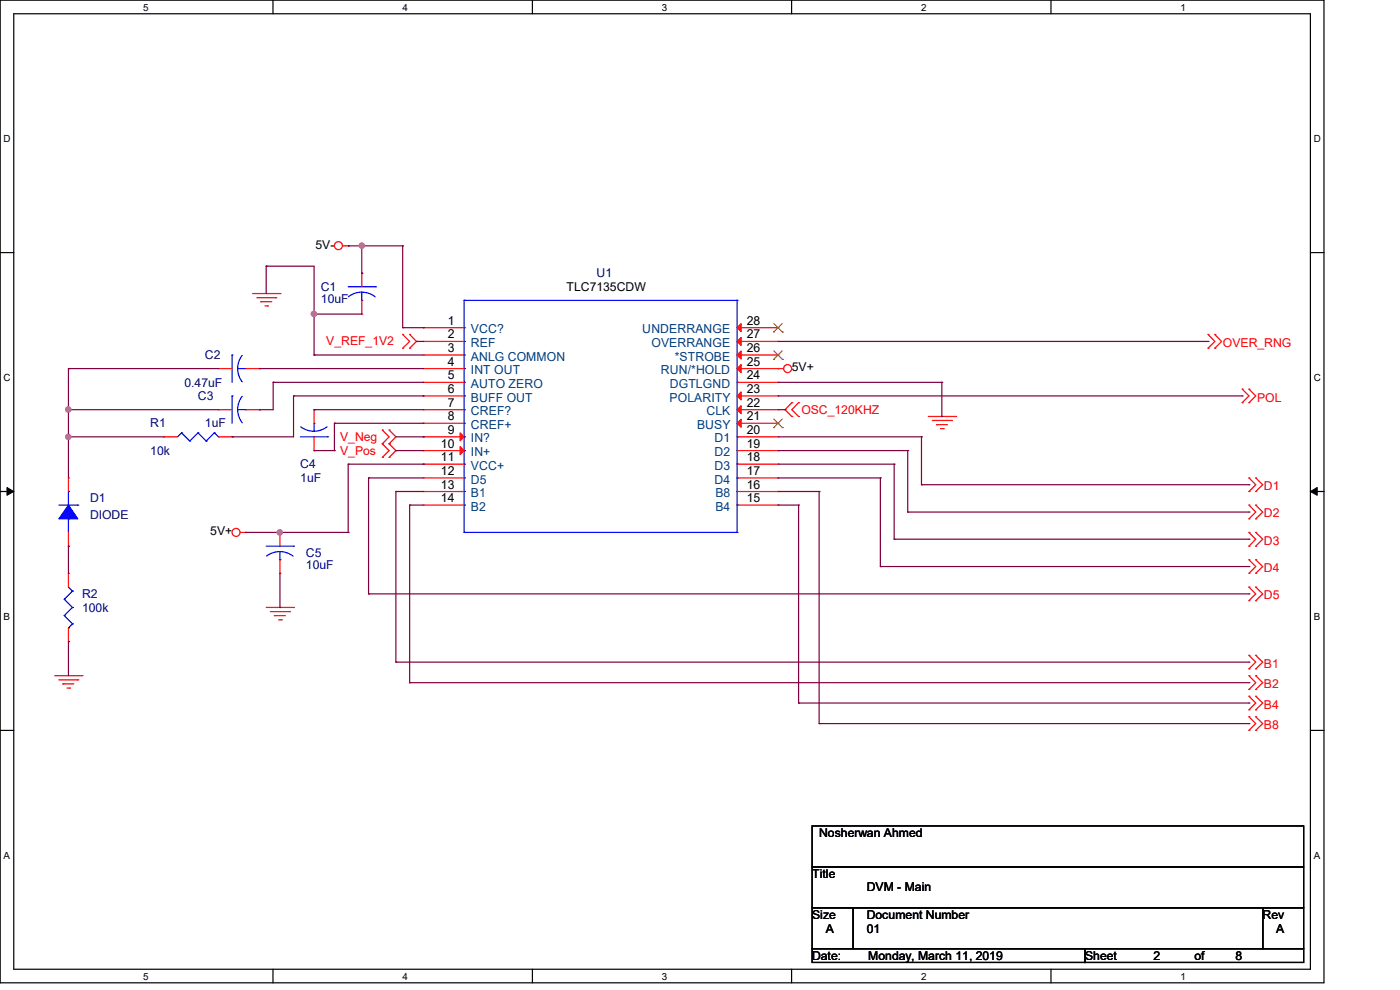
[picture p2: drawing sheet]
<svg xmlns="http://www.w3.org/2000/svg" width="297mm" height="210mm" viewBox="0 0 297 210" stroke-linecap="round" stroke-linejoin="round" font-family="sans-serif">
<path d="M0 0h280.9v208.5h-280.9zM2.9 2.9h275.1v202.7h-275.1z" fill="none" stroke="#000" stroke-width=".25"/>
<g fill="#fff">
<path d="M30.4 .3h1.1v2.4h-1.1z"/>
<path d="M30.4 205.9h1.1v2.3h-1.1z"/>
</g>
<path d="M57.9 0v2.9M57.9 205.6v2.9" fill="none" stroke="#000" stroke-width=".25"/>
<g fill="#fff">
<path d="M85.4 .3h1.1v2.4h-1.1z"/>
<path d="M85.4 205.9h1.1v2.3h-1.1z"/>
</g>
<path d="M112.9 0v2.9M112.9 205.6v2.9" fill="none" stroke="#000" stroke-width=".25"/>
<g fill="#fff">
<path d="M140.4 .3h1.2v2.4h-1.2z"/>
<path d="M140.4 205.9h1.2v2.3h-1.2z"/>
</g>
<path d="M167.9 0v2.9M167.9 205.6v2.9" fill="none" stroke="#000" stroke-width=".25"/>
<g fill="#fff">
<path d="M195.4 .3h1.2v2.4h-1.2z"/>
<path d="M195.4 205.9h1.2v2.3h-1.2z"/>
</g>
<path d="M223 0v2.9M223 205.6v2.9" fill="none" stroke="#000" stroke-width=".25"/>
<g fill="#fff">
<path d="M250.4 .3h1.2v2.4h-1.2z"/>
<path d="M250.4 205.9h1.2v2.3h-1.2z"/>
<path d="M.8 28.2h1.4v2.4h-1.4z"/>
<path d="M278.7 28.2h1.5v2.4h-1.5z"/>
<path d="M.8 78.9h1.4v2.3h-1.4z"/>
<path d="M278.7 78.9h1.5v2.3h-1.5z"/>
</g>
<path d="M0 53.6h2.9M278 53.6h2.9" fill="none" stroke="#000" stroke-width=".25"/>
<g fill="#fff">
<path d="M.8 129.6h1.3v2.3h-1.3z"/>
<path d="M278.7 129.6h1.4v2.3h-1.4z"/>
</g>
<path d="M0 104.3h2.9M278 104.3h2.9" fill="none" stroke="#000" stroke-width=".25"/>
<path d="M1.5 103.4l1.4 .9-1.4 .8zM278 104.3l1.4-.9v1.7z" fill="#000" stroke="#000" stroke-width=".21"/>
<g fill="#fff">
<path d="M.8 180.3h1.3v2.3h-1.3z"/>
<path d="M278.7 180.3h1.4v2.3h-1.4z"/>
</g>
<path d="M0 154.9h2.9M278 154.9h2.9M172.3 175.2h104.3v8.7h-104.3zM172.3 183.9h104.3v8.7h-104.3zM172.3 192.6h8.7v8.7h-8.7zM181 192.6h86.9v8.7h-86.9zM267.9 192.6h8.7v8.7h-8.7zM172.3 201.3h57.9v2.9h-57.9zM230.2 201.3h46.4v2.9h-46.4z" fill="none" stroke="#000" stroke-width=".25"/>
<g fill="none" stroke="#f00" stroke-width=".25">
<path d="M72.7 52.2h1.2M73.9 52.2h.1M76.8 58h.1M76.8 58v2.8M46.4 78.2h.1M46.4 78.2h2.8M52.2 78.2h2.8M53.6 62.3h5.8M54.5 63.2h4M55 78.2h.1M55.3 64h.1M55.3 64h2.4"/>
<path d="M56.2 64.9h.6M56.8 64.9h.1M58.5 63.2h.1M59.4 62.3h.1M76.8 66.6h.1M76.8 63.7v2.9M85.4 73.9h.1M85.4 71h.1M85.4 71l1.5 1.4-1.5 1.5M86.9 71h.1M86.9 73.9h.1M86.9 71l1.4 1.4-1.4 1.5"/>
<path d="M89.8 69.5h.1M89.8 72.4h.1M89.8 75.3h.1M89.8 78.2h.1M89.8 78.2h8.7M89.8 69.5h8.7M89.8 72.4h8.7M89.8 75.3h8.7M156.4 78.2h9.8M156.4 69.5h8.7M156.4 72.4h8.7M156.4 75.3h8.7"/>
<path d="M165.1 78.2h.1M165.1 75.3h.1M165.1 72.4h.1M165.1 69.5h.1M256.3 71h.1M256.3 73.9h.1M256.3 71l1.4 1.4-1.4 1.5M257.7 71h.1M257.7 73.9h.1M257.7 71l1.5 1.4-1.5 1.5M34.8 92.7h.1M34.8 92.7h2.9"/>
<path d="M46.4 86.9h.1M46.4 86.9h2.8M46.4 92.7h2.8M49.2 92.7h.1M52.2 86.9h2.8M55 86.9h.1M66.6 95.6h.1M66.6 86.9h.1M66.6 86.9v2.9M66.6 92.7v2.9M81.1 97h.1M81.1 94.1h.1"/>
<path d="M81.1 91.2h.1M81.1 94.1l1.4 1.5-1.4 1.4M81.1 91.2l1.4 1.5-1.4 1.4M82.5 94.1h.1M82.5 97h.1M82.5 91.2h.1M82.5 94.1l1.5 1.5-1.5 1.4M82.5 91.2l1.5 1.5-1.5 1.4M89.8 81.1h.1M89.8 84h.1M89.8 86.9h.1M89.8 89.8h.1"/>
<path d="M89.8 92.7h.1M89.8 95.6h.1M89.8 98.5h.1M89.8 86.9h8.7M89.8 92.7h8.7M89.8 81.1h8.7M89.8 84h8.7M89.8 89.8h8.7M89.8 95.6h8.7M89.8 98.5h8.7M156.4 86.9h8.7M156.4 92.7h8.7"/>
<path d="M156.4 81.1h8.7M156.4 84h8.7M156.4 89.8h8.7M156.4 95.6h8.7M156.4 98.5h8.7M165.1 98.5h.1M165.1 95.6h.1M165.1 92.7h.1M165.1 89.8h.1M165.1 86.9h.1M165.1 84h.1M165.1 81.1h.1"/>
<path d="M168 85.4h.1M168 88.3h.1M168 85.4l-1.5 1.5 1.5 1.4M169.4 88.3h.1M169.4 85.4h.1M169.4 85.4l-1.4 1.5 1.4 1.4M196.9 88.3h5.8M197.8 89.2h4M198.7 90.1h.1M198.7 90.1h2.3M199.5 90.9h.6M200.1 90.9h.1"/>
<path d="M201.8 89.2h.1M202.7 88.3h.1M263.5 82.5h.1M263.5 85.4h.1M263.5 82.5l1.5 1.5-1.5 1.4M265 82.5h.1M265 85.4h.1M265 82.5l1.4 1.5-1.4 1.4M14.5 115.9h.1M14.5 101.4h.1M14.5 101.4v2.9M14.5 112.9v3"/>
<path d="M51 112.9h1.2M52.2 112.9h.1M59.4 112.9h.1M59.4 112.9v3M59.4 118.7v2.9M89.8 101.4h.1M89.8 104.3h.1M89.8 107.1h.1M89.8 101.4h8.7M89.8 104.3h8.7M89.8 107.1h8.7M156.4 101.4h8.7"/>
<path d="M156.4 104.3h8.7M156.4 107.1h8.7M165.1 107.1h.1M165.1 104.3h.1M165.1 101.4h.1M265 101.4h.1M265 104.3h.1M265 107.1h.1M265 110.1h.1M265 112.9h.1M265 115.9h.1M265 118.7h.1"/>
<path d="M265 101.4l1.4 1.4-1.4 1.5M265 107.1l1.4 1.5-1.4 1.5M265 112.9l1.4 1.5-1.4 1.5M265 118.7l1.4 1.5-1.4 1.4M266.4 101.4h.1M266.4 104.3h.1M266.4 107.1h.1M266.4 110.1h.1M266.4 112.9h.1M266.4 115.9h.1M266.4 118.7h.1M266.4 101.4l1.5 1.4-1.5 1.5"/>
<path d="M266.4 107.1l1.5 1.5-1.5 1.5M266.4 112.9l1.5 1.5-1.5 1.5M266.4 118.7l1.5 1.5-1.5 1.4M14.5 121.6h.1M14.5 136.1h.1M14.5 121.6v2.9M14.5 133.2v2.9M56.5 128.9h5.8M57.4 129.8h4M58.2 130.6h.1M58.2 130.6h2.3M59.1 131.5h.6"/>
<path d="M59.4 121.6h.1M59.7 131.5h.1M61.4 129.8h.1M62.3 128.9h.1M265 121.6h.1M265 124.5h.1M265 127.4h.1M265 139h.1M265 124.5l1.4 1.5-1.4 1.4M265 139l1.4 1.5-1.4 1.4M266.4 121.6h.1M266.4 124.5h.1"/>
<path d="M266.4 127.4h.1M266.4 139h.1M266.4 124.5l1.5 1.5-1.5 1.4M266.4 139l1.5 1.5-1.5 1.4M11.6 143.3h5.8M12.5 144.2h4M13.3 145.1h.1M13.3 145.1h2.4M14.2 146h.6M14.8 146h.1M16.5 144.2h.1M17.4 143.3h.1"/>
<path d="M265 141.9h.1M265 143.3h.1M265 146.3h.1M265 147.7h.1M265 150.6h.1M265 152.1h.1M265 154.9h.1M265 143.3l1.4 1.5-1.4 1.5M265 147.7l1.4 1.4-1.4 1.5M265 152.1l1.4 1.4-1.4 1.4M266.4 141.9h.1M266.4 143.3h.1"/>
<path d="M266.4 146.3h.1M266.4 147.7h.1M266.4 150.6h.1M266.4 152.1h.1M266.4 154.9h.1M266.4 143.3l1.5 1.5-1.5 1.5M266.4 147.7l1.5 1.4-1.5 1.5M266.4 152.1l1.5 1.4-1.5 1.4"/>
<circle cx="71.8" cy="52.1" r=".85"/>
<circle cx="167.1" cy="78.2" r=".85"/>
<circle cx="50.1" cy="112.9" r=".85"/>
</g>
<g fill="none" stroke="#00f" stroke-width=".25">
<path d="M49.2 75.3h.1M49.2 75.3v5.8M50.4 78.2l.3 1.5 .7 1.3M50.4 78.2h1.8M51.4 75.4l-.7 1.3-.3 1.5M52.2 78.2h.1M73.9 60.8h5.8M76.8 63.7h.1M76.8 62l1.5 .2 1.3 .8M76.8 62l-1.5 .2-1.4 .7M76.8 62v1.7M79.7 60.8h.1"/>
<path d="M98.5 63.7h.1M98.5 69.5h.1M98.5 72.4h.1M98.5 75.3h.1M98.5 78.2h.1M98.5 63.7v49.2M98.5 63.7h57.9M156.4 63.7h.1M156.4 78.2h.1M156.4 75.3h.1M156.4 72.4h.1M156.4 69.5h.1"/>
<path d="M156.4 63.7v49.2M38.5 91.8h.1M38.5 91.8l-.8 .9M38.5 91.8l1.8 1.8M40.3 93.6h.1M42 91.8h.1M42 91.8l-1.7 1.8M42 91.8l1.7 1.8M43.7 93.6h.1M45.5 91.8h.1M45.5 91.8l-1.8 1.8M45.5 91.8l.9 .9"/>
<path d="M46.4 92.7h.1M49.2 84h.1M49.2 84v5.8M50.4 86.9l.3 1.5 .7 1.3M50.4 86.9h1.8M51.4 84.1l-.7 1.3-.3 1.5M52.2 86.9h.1M63.7 92.7h5.8M66.6 89.8h.1M66.6 89.8v1.7M69.4 90.5l-1.3 .7-1.4 .3-1.6-.3-1.3-.7M69.5 92.7h.1"/>
<path d="M98.5 81.1h.1M98.5 84h.1M98.5 86.9h.1M98.5 89.8h.1M98.5 92.7h.1M98.5 95.6h.1M98.5 98.5h.1M156.4 98.5h.1M156.4 95.6h.1M156.4 92.7h.1M156.4 89.8h.1M156.4 86.9h.1"/>
<path d="M156.4 84h.1M156.4 81.1h.1M12.5 107.1h4M14.5 110.1h.1M14.5 104.3h.1M14.5 104.3v2.8M14.5 110.1v2.8M16.5 107.1h.1M56.5 115.9h5.8M59.4 118.7h.1M59.4 117l1.5 .3 1.3 .7M59.4 117l-1.5 .3-1.3 .7"/>
<path d="M59.4 117v1.7M62.3 115.9h.1M98.5 112.9h.1M98.5 101.4h.1M98.5 104.3h.1M98.5 107.1h.1M98.5 112.9h57.9M156.4 112.9h.1M156.4 107.1h.1M156.4 104.3h.1M156.4 101.4h.1M13.6 127.1h.1"/>
<path d="M13.6 130.6h.1M13.6 127.1l1.8 1.8M13.6 130.6l1.8 1.7M14.5 133.2h.1M14.5 124.5l.9 .9M15.4 125.4h.1M15.4 128.9h.1M15.4 132.3h.1M15.4 125.4l-1.8 1.7M15.4 128.9l-1.8 1.7M15.4 132.3l-.9 .9"/>
</g>
<g fill="#f00" stroke="#f00" stroke-width=".25">
<path d="M97.6 91.8l.9 .9-.9 .8z"/>
<path d="M97.6 94.7l.9 .9-.9 .8z"/>
<path d="M156.4 89.8l.8-.9v1.7z"/>
<path d="M156.4 86.9l.8-.8v1.7z"/>
<path d="M156.4 84l.8-.9v1.7z"/>
<path d="M156.4 78.2l.8-.9v1.7z"/>
<path d="M156.4 75.3l.8-.8v1.7z"/>
<path d="M156.4 72.4l.8-.8v1.7z"/>
<path d="M156.4 69.5l.8-.8v1.7z"/>
</g>
<path d="M164.1 76.2h.1M164.1 70.4h.1M164.2 74.4l1.8 1.8M164.2 68.6l1.8 1.8M165.9 74.4l-1.8 1.8M165.9 68.6l-1.8 1.8M166 76.2h.1M166 70.4h.1M164.1 90.7h.1M164.2 88.9l1.8 1.8M165.9 88.9l-1.8 1.8M166 90.7h.1" fill="none" stroke="#804000" stroke-width=".21"/>
<path d="M14.5 107.1l2 3h-4z" fill-rule="evenodd" fill="#00f" stroke="#00f" stroke-width=".25"/>
<g fill="none" stroke="#800040" stroke-width=".25">
<path d="M56.5 56.5h.1M56.5 56.5h10.1v18.8M56.5 56.5v5.8M73.9 52.2h.1M73.9 52.2h11.5M76.8 58h.1M76.8 52.2v5.8M85.4 52.2h.1M85.4 52.2v17.3M14.5 78.2h.1M14.5 78.2v23.2M14.5 78.2h31.9"/>
<path d="M55 78.2h.1M55 78.2h34.8M66.6 75.3h.1M66.6 66.6h.1M66.6 75.3h23.2M66.6 66.6h10.2M85.4 69.5h.1M85.4 69.5h4.4M88.3 72.4h.1M88.3 72.4h1.5M89.8 69.5h.1M165.1 72.4h91.2"/>
<path d="M256.3 72.4h.1M14.5 86.9h.1M14.5 92.7h.1M14.5 86.9h31.9M14.5 92.7h20.3M49.2 92.7h.1M55 86.9h.1M58 81.1h.1M58 81.1h31.8M58 81.1v5.8h-3M62.3 84h.1M62.3 84v8.7h-13.1"/>
<path d="M62.3 84h27.5M66.6 86.9h.1M66.6 95.6h.1M66.6 86.9h23.2M66.6 95.6h4.4M71 95.6h.1M71 89.8h.1M71 89.8v5.8M71 89.8h18.8M73.9 98.5h.1M73.9 98.5h15.9M73.9 98.5v14.4"/>
<path d="M84 95.6h.1M84 92.7h5.8M84 95.6h5.8M89.8 84h.1M89.8 92.7h.1M89.8 98.5h.1M165.1 81.1h34.7M165.1 86.9h1.4M165.1 92.7h30.4M165.1 84h98.4M165.1 95.6h27.5M165.1 98.5h24.6"/>
<path d="M166.5 86.9h.1M189.7 98.5h.1M189.7 98.5v15.9M192.6 95.6h.1M192.6 95.6v13M195.5 92.7h.1M195.5 92.7v10.1M199.8 81.1h.1M199.8 88.3h.1M199.8 81.1v7.2M263.5 84h.1M14.5 115.9h.1"/>
<path d="M14.5 115.9v5.7M52.2 112.9h21.7M59.4 112.9h.1M73.9 112.9h.1M78.2 101.4h.1M78.2 101.4h11.6M78.2 101.4v24.6M84 104.3h.1M84 104.3h5.8M84 104.3v36.2M86.9 107.1h.1M86.9 107.1h2.9"/>
<path d="M86.9 107.1v37.7M165.1 104.3h8.7M165.1 107.1h4.3M165.1 101.4h21.7M169.4 107.1h.1M169.4 107.1v42M173.8 104.3h.1M173.8 104.3v49.2M186.8 101.4h.1M186.8 101.4v18.8M189.7 114.4h.1M189.7 114.4h75.3"/>
<path d="M192.6 108.6h.1M192.6 108.6h72.4M195.5 102.8h.1M195.5 102.8h69.5M265 102.8h.1M265 108.6h.1M265 114.4h.1M14.5 136.1h.1M14.5 136.1v7.2M59.4 128.9h.1M59.4 121.6v7.3M78.2 126h.1"/>
<path d="M78.2 126h186.8M186.8 120.2h.1M186.8 120.2h78.2M265 120.2h.1M265 126h.1M84 140.5h.1M84 140.5h181M86.9 144.8h.1M86.9 144.8h178.1M169.4 149.1h.1M169.4 149.1h95.6M173.8 153.5h.1"/>
<path d="M173.8 153.5h91.2M265 140.5h.1M265 144.8h.1M265 149.1h.1M265 153.5h.1"/>
</g>
<g fill="#f0f" stroke="#f0f" stroke-width=".25">
<circle cx="14.5" cy="86.9" r=".55"/>
<circle cx="14.5" cy="92.7" r=".55"/>
<circle cx="76.8" cy="52.1" r=".55"/>
<circle cx="66.6" cy="66.6" r=".55"/>
<circle cx="59.4" cy="112.9" r=".55"/>
</g>
<g font-size="2.6">
<text x="66.9" y="52.7">5V-</text>
<text x="120.2" y="61.7">TLC7135CDW</text>
<text x="95" y="68.9">1</text>
<text x="95" y="71.8">2</text>
<text x="158.4" y="71.8">27</text>
<text x="158.4" y="68.9">28</text>
<text x="95" y="74.7">3</text>
<text x="95" y="77.6">4</text>
<text x="158.4" y="77.6">25</text>
<text x="158.4" y="74.7">26</text>
<text x="95" y="80.5">5</text>
<text x="95" y="83.4">6</text>
<text x="158.4" y="83.4">23</text>
<text x="158.4" y="80.5">24</text>
<text x="168" y="78.8">5V+</text>
<text x="95" y="86.3">7</text>
<text x="95" y="89.2">8</text>
<text x="158.4" y="89.2">21</text>
<text x="158.4" y="86.3">22</text>
<text x="93.6" y="95">10</text>
<text x="95" y="92">9</text>
<text x="158.4" y="95">19</text>
<text x="158.4" y="92">20</text>
<text x="93.6" y="97.8">11</text>
<text x="93.6" y="100.8">12</text>
<text x="158.4" y="100.8">17</text>
<text x="158.4" y="97.8">18</text>
<text x="93.6" y="103.6">13</text>
<text x="93.6" y="106.5">14</text>
<text x="158.4" y="106.5">15</text>
<text x="158.4" y="103.6">16</text>
<text x="44.6" y="113.5">5V+</text>
<text x="173.8" y="177.5">Nosherwan Ahmed</text>
<text x="172.3" y="186.2">Title</text>
<text x="183.9" y="189.1">DVM - Main</text>
<text x="172.3" y="194.9">Size</text>
<text x="175.2" y="197.8">A</text>
<text x="183.9" y="197.8">01</text>
<text x="183.9" y="194.9">Document Number</text>
<text x="267.9" y="194.9">Rev</text>
<text x="270.8" y="197.8">A</text>
<text x="172.3" y="203.6">Date:</text>
<text x="184.2" y="203.6">Monday, March 11, 2019</text>
<text x="230.2" y="203.6">Sheet</text>
<text x="244.7" y="203.6">2</text>
<text x="253.4" y="203.6">of</text>
<text x="262.1" y="203.6">8</text>
</g>
<g font-size="2.6" fill="#000080">
<text x="126.6" y="58.8">U1</text>
<text x="68.1" y="61.7">C1</text>
<text x="68.1" y="64.3">10uF</text>
<text x="43.5" y="76.2">C2</text>
<text x="39.1" y="82">0.47uF</text>
<text x="42" y="84.9">C3</text>
<text x="31.9" y="90.7">R1</text>
<text x="43.5" y="90.7">1uF</text>
<text x="31.9" y="96.5">10k</text>
<text x="63.7" y="99.4">C4</text>
<text x="19.1" y="106.6">D1</text>
<text x="63.7" y="102.2">1uF</text>
<text x="19.1" y="110.1">DIODE</text>
<text x="64.9" y="118.2">C5</text>
<text x="64.9" y="120.8">10uF</text>
<text x="17.4" y="126.9">R2</text>
<text x="17.4" y="129.8">100k</text>
</g>
<g font-size="2.6" fill="#004080">
<text x="99.9" y="70.7">VCC?</text>
<text x="136.3" y="70.7">UNDERRANGE</text>
<text x="99.9" y="73.6">REF</text>
<text x="99.9" y="76.5">ANLG COMMON</text>
<text x="138.2" y="73.6">OVERRANGE</text>
<text x="143.2" y="76.5">*STROBE</text>
<text x="99.9" y="79.4">INT OUT</text>
<text x="99.9" y="82.3">AUTO ZERO</text>
<text x="140.2" y="79.4">RUN/*HOLD</text>
<text x="142.1" y="82.3">DGTLGND</text>
<text x="99.9" y="85.2">BUFF OUT</text>
<text x="99.9" y="88.1">CREF?</text>
<text x="142.1" y="85.2">POLARITY</text>
<text x="149.9" y="88.1">CLK</text>
<text x="99.9" y="91">CREF+</text>
<text x="99.9" y="93.9">IN?</text>
<text x="147.9" y="91">BUSY</text>
<text x="151.6" y="93.9">D1</text>
<text x="99.9" y="96.8">IN+</text>
<text x="99.9" y="99.7">VCC+</text>
<text x="151.6" y="99.7">D3</text>
<text x="151.6" y="96.8">D2</text>
<text x="99.9" y="102.6">D5</text>
<text x="99.9" y="105.5">B1</text>
<text x="151.6" y="102.6">D4</text>
<text x="151.8" y="105.5">B8</text>
<text x="99.9" y="108.3">B2</text>
<text x="151.8" y="108.3">B4</text>
</g>
<g font-size="2.6" fill="#f00">
<text x="69.2" y="73.3">V_REF_1V2</text>
<text x="259.5" y="73.6">OVER_RNG</text>
<text x="170" y="87.8">OSC_120KHZ</text>
<text x="266.7" y="85.2">POL</text>
<text x="72.1" y="93.6">V_Neg</text>
<text x="72.1" y="96.5">V_Pos</text>
<text x="268.1" y="104">D1</text>
<text x="268.1" y="109.8">D2</text>
<text x="268.1" y="115.6">D3</text>
<text x="268.1" y="121.4">D4</text>
<text x="268.1" y="127.2">D5</text>
<text x="268.1" y="141.6">B1</text>
<text x="268.1" y="146">B2</text>
<text x="268.1" y="150.3">B4</text>
<text x="268.1" y="154.6">B8</text>
</g>
<g font-size="2.1">
<text x="30.4" y="2.2">5</text>
<text x="85.4" y="2.2">4</text>
<text x="140.4" y="2.2">3</text>
<text x="195.4" y="2.2">2</text>
<text x="250.4" y="2.2">1</text>
<text x=".8" y="30.1">D</text>
<text x="278.7" y="30.1">D</text>
<text x=".8" y="80.8">C</text>
<text x="278.7" y="80.8">C</text>
<text x=".8" y="131.5">B</text>
<text x="278.7" y="131.5">B</text>
<text x=".8" y="182.2">A</text>
<text x="278.7" y="182.2">A</text>
<text x="30.4" y="207.8">5</text>
<text x="85.4" y="207.8">4</text>
<text x="140.4" y="207.8">3</text>
<text x="195.4" y="207.8">2</text>
<text x="250.4" y="207.8">1</text>
</g>
</svg>
